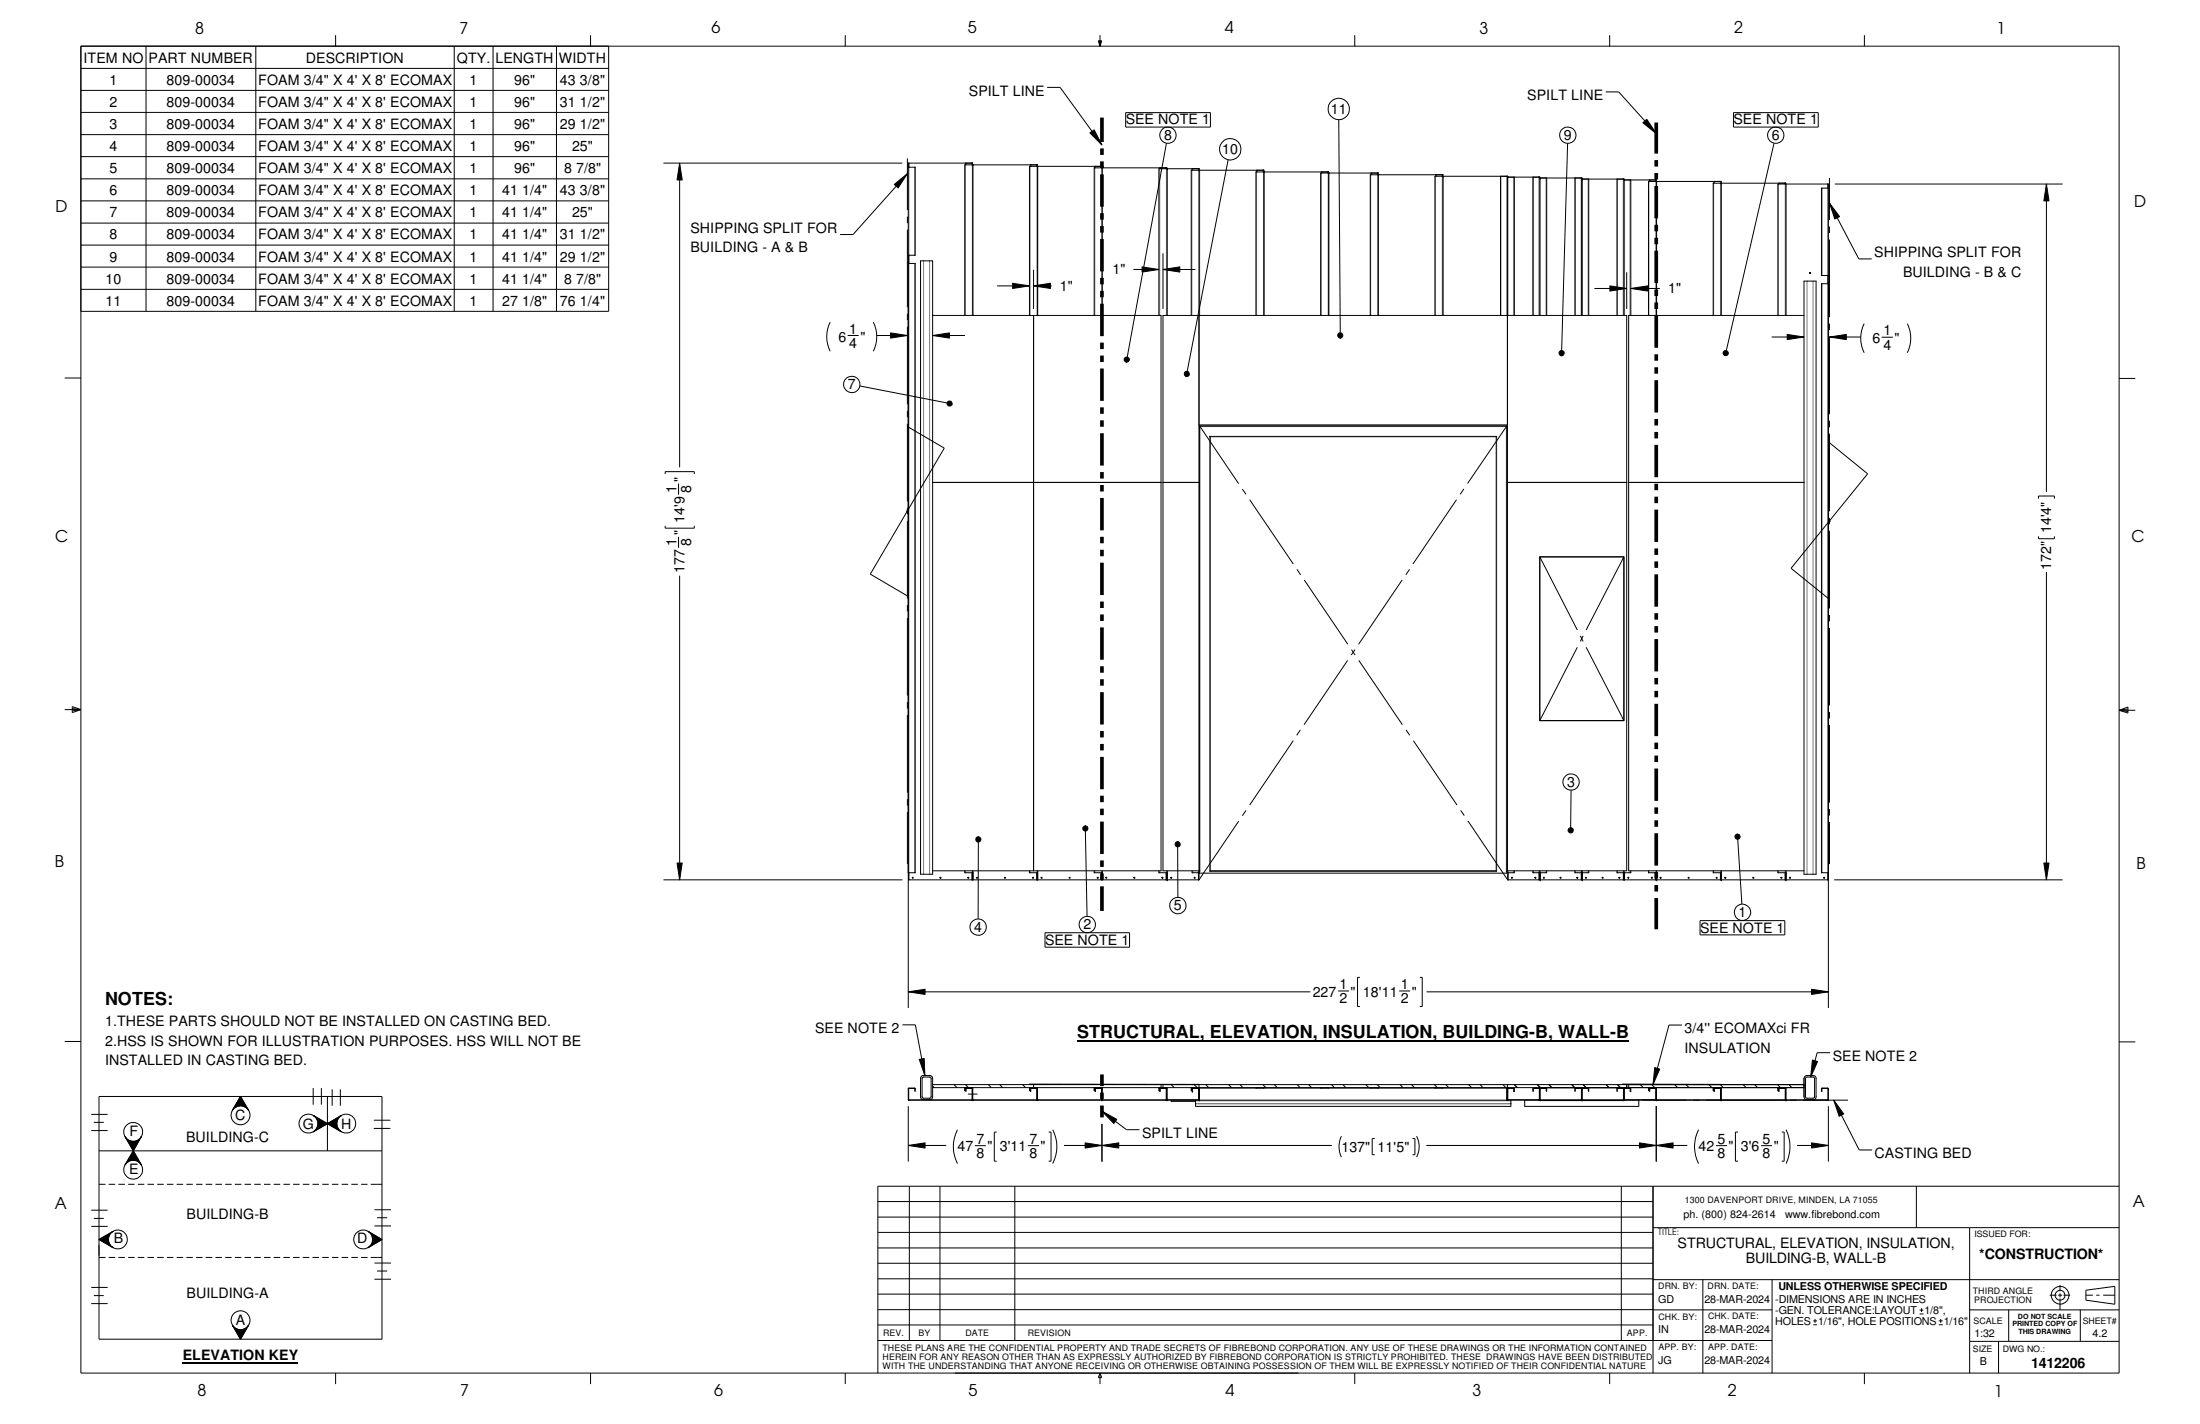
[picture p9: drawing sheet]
<svg xmlns="http://www.w3.org/2000/svg" width="432mm" height="279mm" viewBox="0 0 432 279" stroke-linecap="round" stroke-linejoin="round" font-family="sans-serif">
<g fill="none" stroke="#000" stroke-width=".2">
<path d="M15.9 9.1h400v260.3h-400zM15.9 17.7h103.6M15.9 13.4h103.6M28.7 9.1v52M50.2 9.1v52M65.9 6.9v2.2M89.2 9.1v52M96.8 9.1v52M109.2 9.1v52M115.9 6.9v2.2M119.5 9.1v52h-103.6M165.9 6.9v2.2"/>
<path d="M205.5 17.1h2.6l8.2 11.3M215.6 8h.6l-.3 1.1zM215.7 8l.2 1.1M215.9 6.9v2.2M216 8l-.1 1.1M265.9 6.9v2.2M315.2 18h2.5l7.4 8.2M315.9 6.9v2.2M365.9 6.9v2.2M15.9 22.1h103.6M15.9 26.4h103.6M15.9 30.7h103.6"/>
<path d="M15.9 35.1h103.6M15.9 39.4h103.6M130.2 32h46.9M133.4 32l.5 3.3h-1zM133.4 32v59.7M175.5 36.2l2.6-2.1-1.8 2.8zM178.1 31.1v10.1M178.1 34.1l-10.7 11.9h-2.5M178.3 32.8h1.3v17.3h-1.3zM189.5 32v.3M190.9 32v.3M190.9 32h-12.5v.8"/>
<path d="M190.9 32.3v29.6M202.2 32.3v.3M203.6 32.3v.3M203.6 32.3h-14.2v29.6M203.6 32.6v29.3M213.9 26.1l.9-.6 1.5 2.9zM214.9 32.6v.3M216.3 32.6h-14.2v29.3M216.3 32.9v29M220.9 22.1h16.7v2.8h-16.7zM227.6 32.9v.2M228.9 28.1l-7.8 42.5"/>
<path d="M229 32.9v.2M229.1 33.1v28.8M229.1 32.9h-14.3v29M229.1 33.1h.1M234 33.1v.3M235.3 33.1v.3M235.4 33.4v28.5M235.4 33.1h-7.9v28.8M241 31.4l-8.1 42M246.7 33.4v.3M248 33.4v.3M248.1 33.7v28.2"/>
<path d="M248.1 33.4h-14.3v28.5M259.4 33.7v.3M260.7 33.7v.3M260.8 33.7h-14.3v28.2M260.8 34v27.9M262.8 23.5l.3 42.3M269.1 34v.3M270.5 34v.3M270.5 34.3v27.6M270.6 34.3h.1M270.6 34h-11.4v27.9M281.8 34.3v.3"/>
<path d="M283.2 34.3v.3M283.2 34.6v27.3M283.3 34.6h.1M283.3 34.3h-14.4v27.6M294.5 34.6v27.3M295.9 34.6v136.6h1.3v-.3M295.9 34.8h6.3v27.1M295.9 34.6h-14.3v27.3M297.2 34.8v27.1M300.9 34.8v27.1M302.2 34.9h8.3M302.3 34.9h.1"/>
<path d="M303.6 34.9v27M307.7 28.2l-1.2 41.1M309.1 34.9v27M310.5 34.9v27M310.5 35.1h8.2v26.8M310.6 35.1h.1M311.8 35.1v26.8M317.4 35.1v26.8M318.7 35.3h6.4v.3M320.1 35.3v26.6M322.5 24.1l.7-.7 1.9 2.8zM323.7 35.3v.3"/>
<path d="M325.1 35.6v26.3M325.2 35.6h.1M336.4 35.6v.3M337.8 35.6v.3M337.8 35.9v26M337.8 35.6h-14.2v26.3M337.9 35.9h.1M340.2 22.1h16.7v2.8h-16.7zM348.2 28.1l-9.5 41.2M349.1 35.9v.2M350.5 35.9v.2M350.5 36.1v25.8"/>
<path d="M350.5 35.9h-14.2v26M358.8 36.1v.8M358.9 36.9h-1.4v17.2h1.4M359.1 39.8l2 2.7-1 .5zM359.1 34.9v8.3M359.1 39.8l5.7 11h2.6M360.1 36.1h44.7M401.7 36.1l.5 3.3h-1zM401.7 36.1v60.4M15.9 43.8h103.6M15.9 48.1h103.6M15.9 52.4h103.6"/>
<path d="M15.9 56.8h103.6M178.1 42.5v1.3M178.1 45v15.3M178.3 51.4v146.4M178.3 51.7h1.3v119.5h-1.3M178.4 50.1v1.6M180.7 51.2h2.3v120.3h-2.3zM195.7 56.1h6.4M198.8 55.6l3.3 .5-3.3 .5zM202.9 56.1l3.3-.5v1zM202.9 52.9v7.7M202.9 56.1h3.5"/>
<path d="M222.5 52.9h5M224.2 52.4l3.3 .5-3.3 .5zM228.3 52.9l3.3-.5v1zM228.3 49.7v10.9M228.3 52.9h6.3M312.9 56.6h6.4M316 56.1l3.3 .5-3.3 .5zM319.3 53.4v7.2M320.1 56.6l3.3-.5v1zM320.1 56.6h5.7M354.1 55.2h2.3v116.3h-2.3zM355.2 53.5h.1l.1 .1-.1 .1z"/>
<path d="M358.8 54.1v1.6M358.9 55.7h-1.4v115.5h1.4M359.1 44.4v1.3M359.1 47v15.2M12.7 74.2h3.2M162.9 63.2a6.4 6.4 0 0 0 0 5.7M166.4 65.8h2.1M168.8 75.7l17.6 3.5M171.4 63.2a6.4 6.4 0 0 1 0 5.7M172.1 65.8h6M174.8 65.3l3.3 .5-3.3 .5zM178.1 61.6v1.2"/>
<path d="M178.1 64.1v15.2M183 65.8l3.4-.5v1zM183 61.9h44.9v109h-44.9M183 65.8h6.4M186.1 78.7h.2a.47 .47 0 0 1 .6 .6l-.5-.1 .5 .1a.5 .5 0 0 1-.8 .3 .5 .5 0 0 1 0-.9zM202.9 61.9v109M220.7 70.3a.5 .5 0 0 1 .9 0 .5 .5 0 0 1-.5 .7v-.4v.4a.49 .49 0 0 1-.4-.7zM232.5 73.1a.52 .52 0 0 1 .9 .1 .52 .52 0 0 1-.6 .7l.1-.5-.1 .5-.3-.2zM235.3 61.9v110.7M262.7 65.4l.5-.1a.53 .53 0 0 1 .4 .6 .53 .53 0 0 1-.5 .4v-.5v.5l-.4-.1a.51 .51 0 0 1 0-.8zM306.2 68.9a.52 .52 0 0 1 .8 .2 .52 .52 0 0 1-.5 .7v-.5v.5l-.3-.2a.47 .47 0 0 1 0-.7zM338.3 69a.5 .5 0 0 1 .9 .1 .5 .5 0 0 1-.6 .7l.1-.5-.1 .5-.2-.1a.46 .46 0 0 1-.1-.7z"/>
<path d="M347.7 66.1h6.4M349 61.9v-25.8h9.9v161.7M350.8 65.6l3.3 .5-3.3 .5zM354.1 61.9h-34.4v109h34.4M359.1 66.1l3.3-.5v1zM359.1 63.5v1.3M359.1 66v15.3M359.1 66.1h6.1M365.9 63.5a6.4 6.4 0 0 0 0 5.7M369.3 66.2h2.2M374.4 63.5a6.4 6.4 0 0 1 0 5.7M415.9 74.3h3.2"/>
<path d="M130.6 93v-.5h5.7v.5M133.2 94.9v2.2M178.1 80.6v1.3M178.1 83.1v15.3M178.1 99.7v1.2M178.1 83.7l7.2 4.2-14.5 24.7 7.3 4.3M183 94.7h44.9M228.3 94.7h7M235.3 83.9h.1M235.4 83.6l.1 .1M235.4 83.6v87.7h60.3v-87.7M235.4 83.6h60.3"/>
<path d="M237.4 85.6l.1 .1M237.5 85.7h56.2M237.5 85.7v85.2M243.8 96l.8 1M245.3 98l8.5 12.7M285.9 98l-8.6 12.7M287.3 95.9l-.7 1.1M288 94.9l7.9-11.5h-60.6l7.8 11.5M293.7 85.7v85.2M293.8 85.6l-.1 .1M295.7 83.6v.1M295.7 83.9h.2"/>
<path d="M295.9 94.7h23.4M319.7 94.7h34.4M359.1 82.5v1.3M359.1 85.1v15.2M359.1 86.9l7.5 6.1-15.1 18.5 7.6 6.1M400.1 97.8v-.5h3.1v.5M130.6 103.2v.4h5.7v-.4M133.2 105.3v2.2M133.4 112.9v59.7M178 100.3h.3M178 100.2l.3 .3M178.1 102.2v15.2"/>
<path d="M178.1 118.7v1.3M178.2 100.2l-.3 .3M254.6 111.7l.7 1.1M256 113.8l8.5 12.6M275.2 113.8l-8.5 12.6M276.6 111.7l-.7 1.1M302.2 109.3h16.5v32.1h-16.5M302.2 109.3v32.1M302.2 109.3l7.4 14.3M318.7 109.3l-7.4 14.3M358.9 102.2h.3M358.9 102.1l.3 .3"/>
<path d="M359.1 101.6v1.3M359.1 104.1v15.3M359.2 102.1l-.3 .3M400.1 105.2v.5h3.1v-.5M401.7 112.2v60.4M12.7 139.2h3.2M14.2 138.6l1.7 .6-1.7 .6zM14.2 139l1.7 .2M15.9 139.2l-1.7 .3M178.1 121.2v15.3M178.1 137.8v1.2M264.5 129.6l-8.6 12.6"/>
<path d="M265.3 127.5l.7 1M265.9 127.5l-.7 1M266.7 129.6l8.6 12.6M309.6 127l-7.4 14.4M310.2 124.8l.5 1.1M310.7 124.8l-.5 1.1M311.3 127l7.4 14.4M359.1 120.6v1.3M359.1 123.2v15.2M359.1 139.7v1.3M415.9 139.4l1.8 .2M415.9 139.4l1.8-.7v1.2z"/>
<path d="M415.9 139.4h3.2M417.7 139.1l-1.8 .3M178.1 140.3v15.2M178.1 156.8v1.3M178.1 159.3v10.2M244.6 159l-.8 1.1M253.8 145.3l-8.5 12.6M255.2 143.2l-.7 1.1M276 143.2l.7 1.1M277.4 145.3l8.6 12.6M286.7 159l.7 1M308.4 155.1l-.1 7.8"/>
<path d="M359.1 142.2v15.3M359.1 158.7v1.3M130.2 172.6h46.9M132.9 169.3h1l-.5 3.3zM178.4 171.2v1.4h50.6v-1.4M179.1 172.2l.1-.1v.2h-.1zM189.4 170.9v.3h1.6v1.4M190.8 171.2v1.4M190.9 171.2v1.4M190.9 170.9v1.7M191.6 164.3l.4-.1v.5v-.5a.51 .51 0 0 1 .5 .7 .51 .51 0 0 1-.8 .2 .51 .51 0 0 1-.1-.8zM191.7 172.1l.2 .1-.1 .1z"/>
<path d="M192 164.7v15.6M197.2 172.1l.2 .1-.1 .1zM202.1 170.9v.3h1.6v1.4M203.5 171.2v1.4M203.6 171.2v1.4M203.6 170.9v1.7M204.4 172.1l.2 .1-.1 .1zM209.9 172.1l.2 .1-.1 .1zM212.7 162.2l.3-.1v.5v-.5a.51 .51 0 0 1 .5 .6 .51 .51 0 0 1-.8 .3 .51 .51 0 0 1 0-.8zM213 162.6l.4 17.2M214.8 170.9v.3h1.6M216.2 171.2v1.4"/>
<path d="M216.3 171.2v1.4M216.3 170.9v1.7M217.1 172.1l.2 .1-.1 .1zM222.6 172.1l.2 .1-.1 .1zM227.5 170.9v.3h1.6v1.4M228.9 171.2v1.4M229.1 170.9v1.7h6.2M229.1 172.6h.1M229.8 172.2h.2l-.1 .1zM230.8 165.3l.3-.2v.6v-.6a.51 .51 0 0 1 .5 .7 .51 .51 0 0 1-.7 .3 .51 .51 0 0 1-.1-.8zM231.1 165.7l.1 10.4M234 170.9v.3h1.3"/>
<path d="M234.4 172.2l.1-.1 .1 .2h-.2zM235.2 171.2v1.4M235.3 170.9h-7v-109h91v109h-23.4M235.4 170.9h.1M237.4 170.9h56.4M237.5 170.9h56.2M243.1 161.1l-7.8 11.5M288.1 161.1l7.8 11.5M295.7 170.9h.1M296 171.2v1.4M296.7 172.2l.1-.1v.2h-.1zM300.9 170.9v.3h2.7v-.3"/>
<path d="M302.1 171.2v1.4M302.2 171.2v1.4h-6.2M302.2 170.9v.3M302.3 172.6h.1M302.3 171.2v1.4M302.9 172.2h.2v.1zM306.2 172.1l.2 .1-.1 .1zM307.9 162.6a.51 .51 0 0 1 .9 .1 .51 .51 0 0 1-.5 .7v-.5v.5a.48 .48 0 0 1-.5-.3 .48 .48 0 0 1 .1-.5zM309.1 170.9v.3h2.7v-.3M309.5 172.2h.2l-.1 .1zM310.4 171.2v1.4M310.5 170.9v1.7"/>
<path d="M310.5 171.2v1.4M310.6 172.6h.1M310.6 171.2v1.4M311.2 172.2h.2l-.1 .1zM314.5 172.1l.2 .1-.1 .1zM317.4 170.9v.3h2.7v-.3M317.8 172.2h.2l-.2 .1zM318.6 171.2v1.4M318.7 170.9v1.7h-16.4v-1.4M318.8 171.2v1.4h6.2v-1.4M319.5 172.2l.2-.1v.2h-.1zM323.6 170.9v.3h1.6v1.4"/>
<path d="M325 171.2v1.4M325.1 170.9v1.7h33.8M325.2 172.6h.1M325.8 172.2h.3l-.2 .1zM331.4 172.1l.2 .1-.1 .1zM336.3 170.9v.3h1.6v1.4M336.9 172.1l.2 .1-.1 .1zM337.7 171.2v1.4M337.8 171.2v1.4M337.8 170.9v1.7M337.9 172.6h.1M338.5 172.2h.3l-.2 .1z"/>
<path d="M340.8 163.7h.2v.5v-.5a.52 .52 0 0 1 .5 .7 .52 .52 0 0 1-.9 .2 .52 .52 0 0 1 .2-.9zM341 164.2l.9 13.2M344.1 172.1l.2 .1-.1 .1zM349 170.9v.3h1.6M349.6 172.1l.2 .1-.1 .1zM350.4 171.2v1.4M350.5 171.2v1.4M350.5 170.9v1.7M350.6 172.6h.1M351.2 172.2h.3l-.2 .1zM358.8 171.2v1.4M359.1 161.3v8.2"/>
<path d="M360 172.6h44.8M401.2 169.3h1l-.5 3.3zM178.3 194.6l3.3-.5v1zM178.3 194.6h78.9M205.1 183h16.6v2.8h-16.6zM262.6 194.4h2.2M266.9 191.8h-.5v5.7h.5M274.6 194.4h2.2M278.7 191.8h.4v5.7h-.4M280 194.6h78.9M333.7 180.6h16.6v2.8h-16.6zM355.6 194.1l3.3 .5-3.3 .5z"/>
<path d="M12.7 204.3h3.2M17.9 218.7h3.2M19.4 215.1h55.6v47.7h-55.6zM45.6 217.9l1.6-2.8 1.6 2.8M47.2 215.1l1.6 2.8-.5-.6a1.74 1.74 0 0 0-1.5-.3l-.6 .3-.6 .6zM61.5 218.9l2.8 1.6-2.8 1.6 .6-.6 .3-.9-.3-1.1zM61.5 213.5v3.2M61.5 218.9l2.8 1.6M63.1 213.5v3.2M64.3 215.1v10.7M65.2 213.7v3.3M66.8 213.7v3.3"/>
<path d="M67 218.9l-2.7 1.6M73.4 219.8h3.2M177.1 201.1h2.6l1.8 9.9M178.3 213.6l1.3-.1v.6v-.5h-1.2v2.3zM178.3 217v10.9M178.4 215.8h12.4M180.4 207.9l1-.2 .1 3.3zM180.8 211.3l.3-.3h1.5l.4 .4v3.9l-.1 .3-.3 .2h-1.5l-.4-.5zM181 211.5l.1-.2h1.5l.1 .2 .1 3.8-.2 .2h-1.5l-.1-.2zM183 212.8h171.1M183 213.4h171.1M183 213.1l.3 .3"/>
<path d="M187.2 212.8l.6 .6M189.5 213.4h-.1v.6v-.6l1.5 .1v2.3M189.5 212.8l.6 .6M190 214.7h1.9M190.8 213.6h.1M190.8 213.6h-1.2l-.1 .5 .1-.6h1.2l.1 .1M190.8 215.8h.1M190.8 213.6v2.2M190.8 213.4l.2 2.4M190.9 215.8l-12.5 .1M190.9 215.8h.1M190.9 215.8v.1"/>
<path d="M191 215.8l-.1 .1M194 212.8l.6 .6M196.2 212.8l.6 .6M200.7 212.8l.6 .6M202.1 212.8h33.2v.6M202.2 213.4h-.1v.6v-.6l1.5 .1v2.3M202.9 212.8v.6M203.5 215.8h-12.5M203.5 215.8h.1M203.5 213.4l.2 2.4M203.6 215.8l-12.7 .1M203.6 215.8h.1"/>
<path d="M203.6 213.6l-.1-.1-1.3 .1v.5l.1-.5h1.2v2.2M203.6 215.8v.1M203.7 215.8l-.1 .1M214.9 213.4h-.1v.6v-.6l1.5 .1v2.3M216.2 215.8h-12.5M216.2 215.8h.1M216.2 213.4l.2 2.4M216.3 218l2.9 1.6-.6 .8zM216.3 215.8l-12.7 .1M216.3 215.8h.1M216.3 213.6l-.1-.1-1.3 .1v.5l.1-.5h1.2v2.2M216.3 215.8v.1"/>
<path d="M216.3 218l4.8 3.7h2.5M216.4 215.8l-.1 .1M227.6 213.4l-.1 .1v.5h.1v-.5h1.4v2.3M227.8 213.5l-.2 .1v.5l.1-.5h1.2v2.2M227.9 212.8v.6M228.3 212.8v.6M228.9 213.5l.1 .1M228.9 215.8h-12.5M228.9 215.8h.1M228.9 213.4l.2 .1v2.3M229 215.7l.1 .2M229 215.8l-12.7 .1"/>
<path d="M229 215.8h.1M229.1 215.8h.1M229.1 215.8h6.1M229.1 215.8v.1M229.9 216h4.8M229.9 216v.1M229.9 212.8l.6 .6M233.9 213.4h-.1v.6l.1-.6 1.4 .1v2.3M234.4 212.8l.6 .6M234.7 216.5v.1M234.7 215.9v1.2h61.8v-1.2M235.2 215.7v.1"/>
<path d="M235.2 215.8h.1M235.3 213.4l.1 2.4M235.3 215.8h.1M235.3 215.8l-.1 .1M235.3 215.7v.1M235.3 213.6l-.1-.1-1.2 .1v.6l.1-.6h1.1v2.1M235.4 215.8h.1M236.6 212.8l.6 .6M241.1 212.8l.6 .6M243.4 212.8l.6 .6M246.5 213.5h1.5M246.6 213.4l-.1 .1"/>
<path d="M247.9 212.8l.6 .6M248 213.4l.1 .1M250.1 212.8l.6 .6M254.6 212.8l.6 .6M256.8 212.8l.6 .6M259.3 213.4h-.1l1.5 .1M260.7 213.4l.1 .1M261.3 212.8l.6 .6M263.6 212.8l.6 .6M268.1 212.8l.5 .6M269 213.5h1.5M269 213.4l-.1 .1"/>
<path d="M270.3 212.8l.6 .6M270.4 213.4l.1 .1M274.8 212.8l.6 .6M277 212.8l.6 .6M281.5 212.8l.6 .6M281.7 213.5h1.5M281.7 213.4l-.1 .1M283.1 213.4l.1 .1M283.8 212.8l.6 .6M288.2 212.8l.6 .6M290.5 212.8l.6 .6M295 212.8l.6 .6"/>
<path d="M295.7 213.5v2.4l.2-.1M295.7 213.6l.1 2.2M295.7 213.5l.2 .1M295.7 213.5h-60.3v2.4M295.8 215.8h-.1M295.8 215.7h.1M295.9 213.6l.1-.1h1.1l.1 .7h-.1v-.6h-1.1M295.9 212.8v.6M295.9 213.6v2.2M295.9 213.6h.1M296 215.7v.1M296 213.6v2.3l-.1-.2"/>
<path d="M296 215.8h6.1M296.5 216.5v.1M297.2 212.8l.6 .6M299.3 215.9v1.2h22.3v-1.2M301.7 212.8l.6 .6M302.1 215.8h.1M302.1 215.7v-2.1h-1.2v.5v-.5l2.6-.1 .1 .6-.1-.5h-1.2v2.2M302.2 215.8h.1M302.2 215.8l-.2 .1M302.2 213.4v2.5h16.5v-2.5M302.2 215.8v.1M302.3 215.8h.1"/>
<path d="M304 212.8l.6 .6M308.5 212.8l.6 .6M309.2 213.6h.1M309.2 213.6l-.1 .5 .1-.6h1.2l.1 .1M309.2 213.6h1.2v2.2M310.4 215.8h-8.1M310.4 215.8h.1M310.5 213.6v-.1h1.2l.1 .1-.1 .5v-.5h-1.2l.1 2.2M310.5 215.8h.1M310.5 215.8l-.2 .1M310.5 213.6v2.2M310.6 215.8h.1"/>
<path d="M310.7 212.8l.6 .6M315.2 212.8l.6 .6M317.5 212.8l.6 .6M318.5 212.7l19.3 .1zM318.6 215.8h-8M318.6 215.8h.1M318.7 215.8l-.1 .1M318.7 215.8h.1M318.7 215.7l.1 .2v-2.3h1.2v.6h.1l-.1-.7h-1.2l-.1 .1-.1-.1h-1.2v.6v-.5h1.2v2.2M318.7 215.8v.1M318.8 215.7v.1M318.8 215.8h6.2"/>
<path d="M319.3 212.8v.6M319.7 212.8v.6M321.9 212.8l.6 .6M323.6 213.4v.6v-.6l1.5 .1v2.3M324.2 212.8l.6 .6M324.8 209.5l1 .3-1.4 3zM325 215.8h.1M325 213.4h.1l.1 2.4M325 215.8l-.1 .1M325.1 215.8h.1M325.1 213.6l-.1-.1-1.3 .1v.5l.1-.5h1.2v2.2M325.1 215.7l-.1 .1"/>
<path d="M325.1 217v10.9M325.2 215.8h.1M328.7 212.8l.6 .6M330.1 201.1h-2.5l-3.2 11.7M330.9 212.8l.6 .6M335.4 212.8l.6 .6M336.3 213.4v.6v-.6l1.5 .1v2.3M337.7 212.8l.5 .6M337.7 215.8h-12.5M337.7 215.8h.1M337.7 213.4h.1l.1 2.4M337.8 215.8l-.1 .1"/>
<path d="M337.8 213.6l-.1-.1h-1.3v.6l.1-.5h1.2v2.2M337.8 215.8h.1M337.9 215.8h.1M342.1 212.8l.6 .6M344.4 212.8l.6 .6M348.9 212.8l.6 .6M349 213.5v.5M349 214h.1M349 213.5h1.5v2.3M349 213.4v.1M350.4 213.4h.1l.1 2.4M350.4 215.8h-12.5"/>
<path d="M350.4 215.8h.1M350.5 215.8v.1M350.5 215.8l-121.4 .1M350.5 215.8h.1M350.5 213.6l-.1-.1h-1.3v.6l.1-.5h1.2v2.2M350.5 215.9h12.2M350.6 215.8h.1M350.6 215.8l-.1 .1M351.1 212.8l.6 .6M354.2 211.3l.3-.3h1.5l.4 .5v3.8l-.4 .5h-1.5l-.3-.3zM354.4 211.5l.2-.2h1.4l.2 .2v3.8l-.2 .2h-1.4l-.2-.2zM355.7 208l1 .3-1.3 3z"/>
<path d="M357.6 213.6l-.1 .5 .1-.6 1.3 .1v2.2M357.6 213.6h.1M357.6 213.6h1.2v2.2M358.8 215.8h-8.2M358.8 215.8h.1M358.9 215.8l-.2 .1M358.9 215.8h.1M358.9 217v10.9M359.2 206.5h-2.5l-1.3 4.8M359.9 215.9l2 2.7-.9 .4zM359.9 215.9l5 9.7h2.6M415.9 204.4h3.2"/>
<path d="M17.9 221.8h3.2M17.9 237.4h3.2M18.4 220.2h2M18.4 239.1h2M19.4 232.4h1.3M19.4 225.8h55.6M21.3 232.4h1.3M23.2 232.4h1.3M24.6 223l.3 .5 1 .4 1.1-.1 .7-.8-1.5 2.8zM24.6 223l1.6 2.8M25.1 232.4h1.3M26.2 225.8l1.5 2.8-.2-.4-1-.5-1 .1-.7 .4-.2 .4z"/>
<path d="M26.2 225.8l1.5 2.8M26.2 225.8l-1.6 2.8M27.1 232.4h1.2M27.7 223l-1.5 2.8M29 232.4h1.2M30.9 232.4h1.2M32.8 232.4h1.2M34.7 232.4h1.2M36.6 232.4h1.2M38.5 232.4h1.3M40.4 232.4h1.3M42.3 232.4h1.3"/>
<path d="M44.2 232.4h1.3M46.1 232.4h1.3M48 232.4h1.3M49.9 232.4h1.3M51.8 232.4h1.3M53.7 232.4h1.3M55.6 232.4h1.3M57.5 232.4h1.3M59.4 232.4h1.3M61.3 232.4h1.3M63.2 232.4h1.3M64.3 220.5l2.7-1.6-.6 .6-.3 .8a1.97 1.97 0 0 0 .9 1.8z"/>
<path d="M64.3 220.5l-2.8 1.6M64.3 220.5l2.7 1.6M65.2 232.4h1.2M67.1 232.4h1.2M69 232.4h1.2M70.9 232.4h1.2M72.8 232.4h2.2M73.4 221.4h3.2M73.5 237.4h3.3M74 238.9h2M172.3 235.8h152.1M172.3 238.8h152.1"/>
<path d="M178.3 224.7l3.3-.5v1.1zM178.3 224.7h7.4M178.5 232.7v30.3M184.5 232.7v30.3M187.9 221.7a7.3 7.3 0 0 0 0 6.6M191.3 224.8h2.2M195.6 222.1h-.4v5.7h.4M199.2 232.7v30.3M201.8 224.8h2.1M205.8 222.1h.5v5.7h-.5M206.6 221.7a7.3 7.3 0 0 1 0 6.6M208.8 224.7h52.6"/>
<path d="M213 224.2l3.3 .5-3.3 .6zM216.3 224.7l3.3-.5v1.1zM216.3 220.5v7.4M263.3 222.9a4.8 4.8 0 0 0 0 4.1M269.8 223.4h-.5v3.2h.5M277.2 223.4h.5v3.2h-.5M278 222.9a4.4 4.4 0 0 1 0 4.1M280 224.7h51.2M318.2 232.7v30.3M321.8 224.2l3.3 .5-3.3 .6zM324.4 232.7v36.7M325.1 224.7l3.3-.5v1.1z"/>
<path d="M333.4 221.7a7.3 7.3 0 0 0 0 6.6M336.8 224.8h2.2M341.1 222.1h-.5v5.7h.5M345.7 224.8h2.1M349.7 222.1h.5v5.7h-.5M350.6 221.7a7.6 7.6 0 0 1 0 6.6M352.7 224.7h6.2M355.6 224.2l3.3 .5-3.3 .6zM376.1 232.7v8.2M415.9 232.7h-243.6v36.7M17.9 252.6h3.2M17.9 255.8h3.2"/>
<path d="M17.9 240.6h3.2M18.4 254.2h2M19.4 243.2l2.8-1.6-.5 .4-.4 .9 .1 1 .4 .6 .4 .3zM19.4 246.7h1.3M21.3 246.7h1.3M22.2 241.6l-2.8 1.6 2.8 1.6M23.2 246.7h1.3M25.1 246.7h1.3M27.1 246.7h1.2M29 246.7h1.2M30.9 246.7h1.2M32.8 246.7h1.2"/>
<path d="M34.7 246.7h1.2M36.6 246.7h1.2M38.5 246.7h1.3M40.4 246.7h1.3M42.3 246.7h1.3M44.2 246.7h1.3M45.6 260l.6 .6 .8 .3 1.1-.2 .7-.7-1.6 2.8zM45.6 260l1.6 2.8 1.6-2.8M46.1 246.7h1.3M48 246.7h1.3M49.9 246.7h1.3M51.8 246.7h1.3"/>
<path d="M53.7 246.7h1.3M55.6 246.7h1.3M57.5 246.7h1.3M59.4 246.7h1.3M61.3 246.7h1.3M63.2 246.7h1.3M65.2 246.7h1.2M67.1 246.7h1.2M69 246.7h1.2M70.9 246.7h1.2M72.2 241.6l2.8 1.6-2.8 1.6 .3-.2a1.52 1.52 0 0 0 .6-1.2v-.4a1.68 1.68 0 0 0-.9-1.4zM72.2 241.6l2.8 1.6-2.8 1.6"/>
<path d="M72.8 246.7h2.2M73.5 240.5h3.3M73.5 251h3.3M73.5 247.8h3.3M74 249.4h2M172.3 247.9h152.1M172.3 241.8h152.1M172.3 244.9h152.1M172.3 250.9h152.1M172.3 253.9h152.1M172.3 257h152.1M172.3 260h152.1"/>
<path d="M324.4 257h23.4M324.4 240.9h91.5M324.4 251.1h91.5M334.2 251.1v18.3M347.8 251.1v18.3M355.9 259.9h.7M355.9 259.2h.7M356.2 258.8v.7M376.8 257.8h.7M376.8 257h.7M377.1 256.7v.7M380.5 259.9h.8"/>
<path d="M380.5 259.2h.8M380.9 258.8v.7M386.6 257h29.3M386.6 240.9v28.5M394.3 257v6.2M402.3 254.1h1.3M403.9 254.1h.8M404.3 252.1v1.3M404.3 253.7v.9M404.3 254.8v2.2M405 254.1h1.3M408.3 257v6.2"/>
<path d="M409.4 254.1h1.4M409.4 253.2l5.7-.8v3.5l-5.7-.8zM411.4 254.1h.7M412.8 254.1h2.3M65.9 269.4v2.2M115.9 269.4v2.2M165.9 269.4v2.2M172.3 263h175.5M215.9 269.4l.3 .9h-.6zM215.9 269.4v2.2M265.9 269.4v2.2M315.9 269.4v2.2"/>
<path d="M365.9 269.4v2.2M386.6 263.2h29.3M392.3 263.2v6.2"/>
<circle cx="229.2" cy="26.5" r="1.62"/>
<circle cx="241.5" cy="29.3" r="2.11"/>
<circle cx="262.8" cy="21.4" r="2.11"/>
<circle cx="307.7" cy="26.5" r="1.62"/>
<circle cx="348.5" cy="26.5" r="1.62"/>
<circle cx="167.2" cy="75.4" r="1.6"/>
<circle cx="308.4" cy="153.4" r="1.62"/>
<circle cx="184.6" cy="172.2" r=".11"/>
<circle cx="190.1" cy="172.2" r=".11"/>
<circle cx="202.8" cy="172.2" r=".11"/>
<circle cx="215.5" cy="172.2" r=".11"/>
<circle cx="228.2" cy="172.2" r=".11"/>
<circle cx="231.2" cy="177.7" r="1.61"/>
<circle cx="301.4" cy="172.2" r=".11"/>
<circle cx="324.2" cy="172.2" r=".11"/>
<circle cx="342" cy="179" r="1.62"/>
<circle cx="358" cy="172.2" r=".11"/>
<circle cx="192" cy="181.9" r="1.61"/>
<circle cx="213.4" cy="181.4" r="1.61"/>
<circle cx="47.2" cy="218.8" r="1.85"/>
<circle cx="26.1" cy="222.1" r="1.86"/>
<circle cx="26.2" cy="229.5" r="1.86"/>
<circle cx="60.5" cy="220.5" r="1.85"/>
<circle cx="68" cy="220.5" r="1.86"/>
<circle cx="23.1" cy="243.2" r="1.85"/>
<circle cx="47.2" cy="259.1" r="1.85"/>
<circle cx="71.3" cy="243.2" r="1.86"/>
<circle cx="404.3" cy="254.2" r=".96"/>
<circle cx="404.4" cy="254.1" r="1.74"/>
</g>
<g fill="none" stroke="#808080" stroke-width=".2">
<path d="M178.4 32v140.6M179.5 32.8v17.3M189.5 32.3v29.6M189.7 32v.3M190.8 32v.3M190.8 32h.1M190.8 32.3v29.6M191 32.3v29.6M202.2 32.6v29.3M202.4 32.3v.3M203.5 32.3v.3M203.5 32.6v29.3"/>
<path d="M203.7 32.6v29.3M214.9 32.9v29M215.1 32.6v.3M216.2 32.6v.3M216.2 32.9v29M216.4 32.9v29M227.6 33.1v28.8M227.8 32.9v.2M228.9 33.1v28.8M228.9 32.9v.2M229.1 33.1v28.8M233.9 33.4v28.5"/>
<path d="M234.1 33.1v.3M235.2 33.1v.3M235.3 33.4v28.5M235.5 33.4v28.5M246.6 33.7v28.2M246.8 33.4v.3M248 33.7v28.2M248 33.4l-.1 .3M248.2 33.7v28.2M259.3 34v27.9M259.5 33.7v.3M260.6 33.7v.3"/>
<path d="M260.7 34v27.9M260.9 34v27.9M269 34.3v27.6M269.2 34v.3M270.4 34.3v27.6M270.4 34l-.1 .3M270.6 34.3v27.6M281.7 34.6v27.3M281.9 34.3v.3M283.1 34.6v27.3M283.1 34.3l-.1 .3M283.3 34.6v27.3"/>
<path d="M294.6 34.6v27.3M295.8 34.6l-.1 27.3M296 34.8v27.1M297.1 34.8v27.1M301 34.8v27.1M302.1 34.8l-.1 27.1M302.3 34.9v27M303.4 34.9v27M309.2 34.9v27M310.4 34.9l-.1 27M310.6 35.1v26.8M311.7 35.1v26.8"/>
<path d="M317.5 35.1v26.8M318.6 35.1v26.8M318.9 35.3v26.6M319.9 35.3v26.6M323.6 35.6v26.3M323.8 35.3v.3M324.9 35.3v.3M324.9 35.3h.1M325 35.6v26.3M325.2 35.6v26.3M336.3 35.9v26M336.5 35.6v.3"/>
<path d="M337.7 35.6v.3M337.7 35.9v26M337.9 35.9v26M349 36.1v25.8M349.2 35.9v.2M350.4 36.1v25.8M350.4 35.9v.2M350.6 36.1v25.8M357.6 36.9v17.2M358.7 36.1v136.5M179.5 51.7v119.5M181.3 51.2v120.3"/>
<path d="M182.5 51.2v120.3M354.7 55.2v116.3M355.9 55.2v116.3M357.6 55.7v115.5M235.3 83.4h60.6M235.3 83.6h.1M295.7 83.6h.2M189.5 170.9v.3M190.8 171.2v1.4M190.8 170.9v.3M191 170.9v1.7M202.2 170.9v.3"/>
<path d="M203.5 171.2v1.4M203.5 170.9v.3M203.7 170.9v1.7M214.9 170.9v.3M216.2 171.2v1.4M216.2 170.9v.3M216.4 170.9v1.7M227.6 170.9v.3M228.9 171.2v1.4M228.9 170.9v.3M229.1 170.9v1.7M234.1 170.9v.3"/>
<path d="M235.2 170.9v1.7M235.5 170.9v-87.2h60.2v87.2M237.4 170.9v-85.3h56.4v85.3M296 170.9v1.7M297.1 170.9v.3M301 170.9v.3M302 170.9v1.7M302.3 170.9v1.7M303.4 170.9v.3M309.2 170.9v.3M310.3 170.9v1.7M310.6 170.9v1.7"/>
<path d="M311.7 170.9v.3M317.5 170.9v.3M318.6 170.9v1.7M318.9 170.9v1.7M319.9 170.9v.3M323.6 170.9v.3M324.9 171.2v1.4M325 170.9v.3M325.2 170.9v1.7M336.3 170.9v.3M337.7 171.2v1.4M337.7 170.9v.3"/>
<path d="M337.9 170.9v1.7M349 170.9v.3M350.4 171.2v1.4M350.4 170.9v.3M350.6 170.9v1.7M178.3 215.8h.1M178.3 213.6h.1M178.4 213.5v.1M178.4 215.8v.1M179.5 213.5v.1M179.6 213.6h.1M189.4 213.5h.1"/>
<path d="M189.5 213.4h.1M189.5 213.6h.1M189.7 213.5v.1M190.8 213.5l.1 .1M190.8 215.8v.1M190.8 215.8h.1M190.8 213.4h.1M190.9 213.5h.1M191 215.8v.1M202.1 213.5h.1M202.2 213.4h.1M202.2 213.6h.1"/>
<path d="M202.4 213.5v.1M203.5 213.5v.1M203.5 215.8v.1M203.5 215.8h.1M203.5 213.6h.1M203.5 213.4h.1M203.6 213.5h.1M203.7 215.8v.1M214.8 213.5h.1M214.9 213.4h.1M214.9 213.6h.1M215.1 213.5v.1"/>
<path d="M216.2 213.5v.1M216.2 215.8v.1M216.2 215.8h.1M216.2 213.6h.1M216.2 213.4h.1M216.3 213.5h.1M216.4 215.8v.1M227.5 213.5h.1M227.6 213.6h.1M227.6 213.4v.1M227.8 213.5v.1M228.9 213.5v.1"/>
<path d="M228.9 215.8v.1M228.9 213.6h.1M228.9 213.4v.1M229 213.5h.1M229.1 215.7l-.2 .1M229.1 215.8v.1M233.8 213.5h.1M233.9 213.4h.1M234 213.6h.1M234.1 213.5v.1M234.7 216.6h61.8M234.7 216.5h61.8"/>
<path d="M234.7 216h61.8M235.2 213.5v.1M235.2 215.8v.1M235.2 215.7l.2 .1M235.2 213.6h.1M235.3 213.4h.1M235.3 213.5h.1M246.6 213.4h.1M248 213.4h.1M259.3 213.4h.1M260.7 213.4h.1M269 213.4h.1"/>
<path d="M270.4 213.4h.1M281.7 213.4h.1M283.1 213.4h.1M295.8 213.6h.2M296 215.7l-.2 .1M296 213.5v.1M296 215.8v.1M297.1 213.5v.1M297.1 213.6h.1M299.3 215.9h2.9M300.9 213.6h.1M301 213.5v.1"/>
<path d="M302 213.5v.1M302 215.8v.1M302.1 215.7l.2 .1M302.1 213.6h.2M302.2 213.5h16.5M302.2 215.8h.1M302.3 213.5v.1M302.3 215.8v.1M303.4 213.5v.1M303.5 213.6h.1M309.2 213.5l-.1 .1M310.3 213.5v.1"/>
<path d="M310.3 215.8v.1M310.4 215.8h.1M310.4 213.6h.1M310.6 213.5v.1M310.6 215.8v.1M311.7 213.5v.1M311.7 213.6h.1M317.4 213.6h.1M317.5 213.5v.1M318.6 213.5v.1M318.6 215.8v.1M318.6 213.6h.2"/>
<path d="M318.7 215.8h.1M318.7 215.9h2.9M318.8 215.7l-.2 .1M318.9 213.5v.1M318.9 215.8v.1M319.9 213.5v.1M320 213.6h.1M323.6 213.5h.1M323.6 213.4h.1M323.7 213.6h.1M323.8 213.5v.1M324.9 213.5v.1"/>
<path d="M324.9 215.8v.1M325 215.7l.1 .1M325 213.6h.1M325 213.4h.1M325.1 213.5h.1M325.2 215.8v.1M336.3 213.5h.1M336.3 213.4h.1M336.4 213.6h.1M336.5 213.5v.1M337.7 213.5v.1M337.7 215.8v.1"/>
<path d="M337.7 215.8h.1M337.7 213.6h.1M337.7 213.4h.1M337.8 213.5h.1M337.9 215.8v.1M349 213.5h.1M349 213.4h.1M349.1 213.6h.1M349.2 213.5v.1M350.4 213.5v.1M350.4 215.8v.1M350.4 215.8h.1"/>
<path d="M350.4 213.6h.1M350.4 213.4h.1M350.5 213.5h.1M350.6 215.8v.1M357.6 213.5l-.1 .1M358.7 213.5v.1M358.7 215.8v.1M358.8 215.8h.1M358.8 213.6h.1"/>
</g>
<g fill="none" stroke="#000" stroke-width=".72" stroke-linecap="butt">
<path d="M216.3 23.1v4.8M216.3 29.1v1.3M216.3 31.7v1.2M216.3 34.2v6.4M325.1 24v6.1M325.1 31.4v1.3M325.1 34v1.2M325.1 36.5v6.3M216.3 41.8v1.3M216.3 44.4v1.2M216.3 46.9v6.4M216.3 54.5v1.3"/>
<path d="M216.3 57.1v1.2M216.3 59.6v6.4M325.1 44.1v1.3M325.1 46.7v1.2M325.1 49.2v6.3M325.1 56.8v1.3M325.1 59.4v1.2M216.3 67.2v1.3M216.3 69.8v1.2M216.3 72.3v6.4M216.3 79.9v1.3M325.1 61.9v6.3"/>
<path d="M325.1 69.5v1.3M325.1 72.1v1.2M325.1 74.6v6.3M216.3 82.5v1.2M216.3 85v6.4M216.3 92.6v1.3M216.3 95.2v1.2M216.3 97.7v6.4M325.1 82.2v1.3M325.1 84.8v1.2M325.1 87.3v6.3M325.1 94.9v1.3"/>
<path d="M325.1 97.5v1.2M325.1 100v6.3M216.3 105.3v1.3M216.3 107.9v1.2M216.3 110.4v6.4M216.3 118v1.3M325.1 107.6v1.3M325.1 110.2v1.2M325.1 112.7v6.3M216.3 120.6v1.2M216.3 123.1v6.4M216.3 130.7v1.3"/>
<path d="M216.3 133.3v1.2M216.3 135.8v6.4M325.1 120.3v1.3M325.1 122.9v1.2M325.1 125.4v6.3M325.1 133v1.3M325.1 135.6v1.2M325.1 138.1v6.3M216.3 143.4v1.3M216.3 146v1.2M216.3 148.5v6.4M216.3 156.1v1.3"/>
<path d="M216.3 158.7v1.2M325.1 145.7v1.3M325.1 148.3v1.2M325.1 150.8v6.3M325.1 158.4v1.3M216.3 161.2v6.4M216.3 168.8v1.3M216.3 171.4v1.2M216.3 173.9v4.8M325.1 161v1.2M325.1 163.5v6.3M325.1 171.1v1.3"/>
<path d="M325.1 173.7v1.2M325.1 176.2v6.1M216.3 210.8v2.3M216.3 214.4v1.2M216.3 216.9v2.3"/>
</g>
<g fill="#000">
<path d="M133.4 32l.5 3.3h-1zM175.5 36.2l2.6-2.1-1.8 2.8zM213.9 26.1l.9-.6 1.5 2.9zM322.5 24.1l.7-.7 1.9 2.8zM359.1 39.8l2 2.7-1 .5zM401.7 36.1l.5 3.3h-1zM198.8 55.6l3.3 .5-3.3 .5zM202.9 56.1l3.3-.5v1zM224.2 52.4l3.3 .5-3.3 .5zM228.3 52.9l3.3-.5v1zM316 56.1l3.3 .5-3.3 .5zM320.1 56.6l3.3-.5v1z"/>
<path d="M174.8 65.3l3.3 .5-3.3 .5zM183 65.8l3.4-.5v1zM350.8 65.6l3.3 .5-3.3 .5zM359.1 66.1l3.3-.5v1zM132.9 169.3h1l-.5 3.3zM401.2 169.3h1l-.5 3.3zM178.3 194.6l3.3-.5v1zM355.6 194.1l3.3 .5-3.3 .5zM180.4 207.9l1-.2 .1 3.3zM216.3 218l2.9 1.6-.6 .8zM324.8 209.5l1 .3-1.4 3zM355.7 208l1 .3-1.3 3z"/>
<path d="M359.9 215.9l2 2.7-.9 .4zM178.3 224.7l3.3-.5v1.1zM213 224.2l3.3 .5-3.3 .6zM216.3 224.7l3.3-.5v1.1zM321.8 224.2l3.3 .5-3.3 .6zM325.1 224.7l3.3-.5v1.1zM355.6 224.2l3.3 .5-3.3 .6z"/>
<path d="M186.1 78.7h.2a.47 .47 0 0 1 .6 .6l-.5-.1 .5 .1a.5 .5 0 0 1-.8 .3 .5 .5 0 0 1 0-.9z" fill-rule="evenodd"/>
<path d="M220.7 70.3a.5 .5 0 0 1 .9 0 .5 .5 0 0 1-.5 .7v-.4v.4a.49 .49 0 0 1-.4-.7z" fill-rule="evenodd"/>
<path d="M232.5 73.1a.52 .52 0 0 1 .9 .1 .52 .52 0 0 1-.6 .7l.1-.5-.1 .5-.3-.2z" fill-rule="evenodd"/>
<path d="M262.7 65.4l.5-.1a.53 .53 0 0 1 .4 .6 .53 .53 0 0 1-.5 .4v-.5v.5l-.4-.1a.51 .51 0 0 1 0-.8z" fill-rule="evenodd"/>
<path d="M306.2 68.9a.52 .52 0 0 1 .8 .2 .52 .52 0 0 1-.5 .7v-.5v.5l-.3-.2a.47 .47 0 0 1 0-.7z" fill-rule="evenodd"/>
<path d="M338.3 69a.5 .5 0 0 1 .9 .1 .5 .5 0 0 1-.6 .7l.1-.5-.1 .5-.2-.1a.46 .46 0 0 1-.1-.7z" fill-rule="evenodd"/>
<path d="M191.6 164.3l.4-.1v.5v-.5a.51 .51 0 0 1 .5 .7 .51 .51 0 0 1-.8 .2 .51 .51 0 0 1-.1-.8z" fill-rule="evenodd"/>
<path d="M212.7 162.2l.3-.1v.5v-.5a.51 .51 0 0 1 .5 .6 .51 .51 0 0 1-.8 .3 .51 .51 0 0 1 0-.8z" fill-rule="evenodd"/>
<path d="M230.8 165.3l.3-.2v.6v-.6a.51 .51 0 0 1 .5 .7 .51 .51 0 0 1-.7 .3 .51 .51 0 0 1-.1-.8z" fill-rule="evenodd"/>
<path d="M307.9 162.6a.51 .51 0 0 1 .9 .1 .51 .51 0 0 1-.5 .7v-.5v.5a.48 .48 0 0 1-.5-.3 .48 .48 0 0 1 .1-.5z" fill-rule="evenodd"/>
<path d="M340.8 163.7h.2v.5v-.5a.52 .52 0 0 1 .5 .7 .52 .52 0 0 1-.9 .2 .52 .52 0 0 1 .2-.9z" fill-rule="evenodd"/>
<path d="M47.2 215.1l1.6 2.8-.5-.6a1.74 1.74 0 0 0-1.5-.3l-.6 .3-.6 .6z" fill-rule="evenodd"/>
<path d="M61.5 218.9l2.8 1.6-2.8 1.6 .6-.6 .3-.9-.3-1.1z" fill-rule="evenodd"/>
<path d="M26.2 225.8l1.5 2.8-.2-.4-1-.5-1 .1-.7 .4-.2 .4z" fill-rule="evenodd"/>
<path d="M24.6 223l.3 .5 1 .4 1.1-.1 .7-.8-1.5 2.8z" fill-rule="evenodd"/>
<path d="M64.3 220.5l2.7-1.6-.6 .6-.3 .8a1.97 1.97 0 0 0 .9 1.8z" fill-rule="evenodd"/>
<path d="M19.4 243.2l2.8-1.6-.5 .4-.4 .9 .1 1 .4 .6 .4 .3z" fill-rule="evenodd"/>
<path d="M72.2 241.6l2.8 1.6-2.8 1.6 .3-.2a1.52 1.52 0 0 0 .6-1.2v-.4a1.68 1.68 0 0 0-.9-1.4z" fill-rule="evenodd"/>
<path d="M45.6 260l.6 .6 .8 .3 1.1-.2 .7-.7-1.6 2.8z" fill-rule="evenodd"/>
</g>
<path d="M35.9 267.4h22.6" fill="none" stroke="#000" stroke-width=".3"/>
<path d="M211.4 204.2h108.3" fill="none" stroke="#000" stroke-width=".38"/>
<g font-size="3.5">
<text x="20.6" y="197.3">NOTES:</text>
<text x="211.4" y="203.6">STRUCTURAL, ELEVATION, INSULATION, BUILDING-B, WALL-B</text>
</g>
<g font-size="3.2">
<text x="38.3" y="6.6">8</text>
<text x="90.2" y="6.7">7</text>
<text x="139.7" y="6.5">6</text>
<text x="190" y="6.5">5</text>
<text x="240.4" y="6.6">4</text>
<text x="290.4" y="6.7">3</text>
<text x="340.4" y="6.5">2</text>
<text x="391.8" y="6.7">1</text>
<text x="10.9" y="41.5">D</text>
<text x="418.8" y="40.7">D</text>
<text x="10.8" y="106.3">C</text>
<text x="418.3" y="106.4">C</text>
<text x="10.8" y="170.2">B</text>
<text x="419.4" y="170.6">B</text>
<text x="10.8" y="237.2">A</text>
<text x="418.6" y="236.7">A</text>
<text x="38.8" y="273.8">8</text>
<text x="90.3" y="273.8">7</text>
<text x="140.2" y="273.8">6</text>
<text x="190.1" y="273.9">5</text>
<text x="240.5" y="273.8">4</text>
<text x="289" y="273.9">3</text>
<text x="339.1" y="273.9">2</text>
<text x="391.3" y="274.1">1</text>
</g>
<g font-size="2.8">
<text x="16.4" y="12.3">ITEM NO PART NUMBER</text>
<text x="21.5" y="16.6">1</text>
<text x="32.7" y="16.6">809-00034</text>
<text x="50.7" y="16.6">FOAM 3/4&quot; X 4' X 8' ECOMAX</text>
<text x="60" y="12.3">DESCRIPTION</text>
<text x="89.7" y="12.3">QTY. LENGTH WIDTH</text>
<text x="92.2" y="16.6">1</text>
<text x="100.9" y="16.6">96&quot;</text>
<text x="109.9" y="16.6">43 3/8&quot;</text>
<text x="21.5" y="21">2</text>
<text x="32.7" y="21">809-00034</text>
<text x="50.7" y="21">FOAM 3/4&quot; X 4' X 8' ECOMAX</text>
<text x="92.2" y="21">1</text>
<text x="100.9" y="21">96&quot;</text>
<text x="109.9" y="21">31 1/2&quot;</text>
<text x="190.2" y="18.8">SPILT LINE</text>
<text x="261.2" y="22.3">11</text>
<text x="299.8" y="19.7">SPILT LINE</text>
<text x="21.5" y="25.3">3</text>
<text x="21.5" y="29.7">4</text>
<text x="32.7" y="25.3">809-00034</text>
<text x="32.7" y="29.7">809-00034</text>
<text x="50.7" y="25.3">FOAM 3/4&quot; X 4' X 8' ECOMAX</text>
<text x="50.7" y="29.7">FOAM 3/4&quot; X 4' X 8' ECOMAX</text>
<text x="92.2" y="25.3">1</text>
<text x="92.2" y="29.7">1</text>
<text x="100.9" y="25.3">96&quot;</text>
<text x="100.9" y="29.7">96&quot;</text>
<text x="109.9" y="25.3">29 1/2&quot;</text>
<text x="112.3" y="29.7">25&quot;</text>
<text x="220.9" y="24.4">SEE NOTE 1</text>
<text x="228.5" y="27.5">8</text>
<text x="307" y="27.5">9</text>
<text x="340.2" y="24.4">SEE NOTE 1</text>
<text x="347.8" y="27.5">6</text>
<text x="21.5" y="34">5</text>
<text x="32.7" y="34">809-00034</text>
<text x="50.7" y="34">FOAM 3/4&quot; X 4' X 8' ECOMAX</text>
<text x="92.2" y="34">1</text>
<text x="100.9" y="34">96&quot;</text>
<text x="110.7" y="34">8 7/8&quot;</text>
<text x="239.9" y="30.2">10</text>
<text x="21.5" y="38.4">6</text>
<text x="32.7" y="38.4">809-00034</text>
<text x="50.7" y="38.4">FOAM 3/4&quot; X 4' X 8' ECOMAX</text>
<text x="92.2" y="38.4">1</text>
<text x="98.6" y="38.4">41 1/4&quot;</text>
<text x="109.9" y="38.4">43 3/8&quot;</text>
<text x="21.5" y="42.7">7</text>
<text x="21.5" y="47">8</text>
<text x="32.7" y="42.7">809-00034</text>
<text x="32.7" y="47">809-00034</text>
<text x="50.7" y="42.7">FOAM 3/4&quot; X 4' X 8' ECOMAX</text>
<text x="50.7" y="47">FOAM 3/4&quot; X 4' X 8' ECOMAX</text>
<text x="92.2" y="42.7">1</text>
<text x="92.2" y="47">1</text>
<text x="98.6" y="42.7">41 1/4&quot;</text>
<text x="98.6" y="47">41 1/4&quot;</text>
<text x="109.9" y="47">31 1/2&quot;</text>
<text x="112.3" y="42.7">25&quot;</text>
<text x="135.5" y="45.7">SHIPPING SPLIT FOR</text>
<text x="21.5" y="51.4">9</text>
<text x="32.7" y="51.4">809-00034</text>
<text x="50.7" y="51.4">FOAM 3/4&quot; X 4' X 8' ECOMAX</text>
<text x="92.2" y="51.4">1</text>
<text x="98.6" y="51.4">41 1/4&quot;</text>
<text x="109.9" y="51.4">29 1/2&quot;</text>
<text x="135.5" y="49.5">BUILDING - A &amp; B</text>
<text x="218.4" y="53.8">1&quot;</text>
<text x="367.9" y="50.5">SHIPPING SPLIT FOR</text>
<text x="20.7" y="55.7">10</text>
<text x="32.7" y="55.7">809-00034</text>
<text x="50.7" y="55.7">FOAM 3/4&quot; X 4' X 8' ECOMAX</text>
<text x="92.2" y="55.7">1</text>
<text x="98.6" y="55.7">41 1/4&quot;</text>
<text x="110.7" y="55.7">8 7/8&quot;</text>
<text x="208" y="57.1">1&quot;</text>
<text x="327.4" y="57.6">1&quot;</text>
<text x="373.5" y="54.3">BUILDING - B &amp; C</text>
<text x="20.7" y="60">11</text>
<text x="32.7" y="60">809-00034</text>
<text x="50.7" y="60">FOAM 3/4&quot; X 4' X 8' ECOMAX</text>
<text x="92.2" y="60">1</text>
<text x="98.6" y="60">27 1/8&quot;</text>
<text x="109.9" y="60">76 1/4&quot;</text>
<text x="166.7" y="65.4">1</text>
<text x="369.7" y="65.7">1</text>
<text x="164.5" y="67">6</text>
<text x="166.7" y="68.3">4</text>
<text x="168.9" y="67">&quot;</text>
<text x="367.5" y="67.3">6</text>
<text x="369.7" y="68.6">4</text>
<text x="371.8" y="67.3">&quot;</text>
<text x="166.4" y="76.4">7</text>
<text x="134.3" y="94.6" transform="rotate(-90 134.3 94.6)">&quot;</text>
<text x="132.8" y="96.7" transform="rotate(-90 132.8 96.7)">1</text>
<text x="135.6" y="96.7" transform="rotate(-90 135.6 96.7)">8</text>
<text x="132.8" y="107.2" transform="rotate(-90 132.8 107.2)">1</text>
<text x="134.3" y="105" transform="rotate(-90 134.3 105)">&quot;</text>
<text x="134.3" y="102.6" transform="rotate(-90 134.3 102.6)">14'9</text>
<text x="135.6" y="107.2" transform="rotate(-90 135.6 107.2)">8</text>
<text x="402.6" y="104.6" transform="rotate(-90 402.6 104.6)">14'4&quot;</text>
<text x="134.3" y="112.5" transform="rotate(-90 134.3 112.5)">177</text>
<text x="402.6" y="111.8" transform="rotate(-90 402.6 111.8)">172&quot;</text>
<text x="307.6" y="154.4">3</text>
<text x="230.4" y="178.6">5</text>
<text x="341.2" y="180">1</text>
<text x="191.2" y="182.8">4</text>
<text x="205.1" y="185.4">SEE NOTE 1</text>
<text x="212.6" y="182.3">2</text>
<text x="333.7" y="183">SEE NOTE 1</text>
<text x="257.6" y="195.6">227</text>
<text x="262.9" y="196.9">2</text>
<text x="262.9" y="194">1</text>
<text x="265.1" y="195.6">&quot;</text>
<text x="267.5" y="195.6">18'11</text>
<text x="274.9" y="194">1</text>
<text x="274.9" y="196.9">2</text>
<text x="277.1" y="195.6">&quot;</text>
<text x="20.6" y="201.3">1.THESE PARTS SHOULD NOT BE INSTALLED ON CASTING BED.</text>
<text x="160" y="202.7">SEE NOTE 2</text>
<text x="330.6" y="202.7">3/4'' ECOMAXci FR</text>
<text x="20.6" y="205.1">2.HSS IS SHOWN FOR ILLUSTRATION PURPOSES. HSS WILL NOT BE</text>
<text x="20.6" y="209">INSTALLED IN CASTING BED.</text>
<text x="330.6" y="206.5">INSULATION</text>
<text x="359.7" y="208.2">SEE NOTE 2</text>
<text x="46.1" y="219.8">C</text>
<text x="59.4" y="221.5">G</text>
<text x="66.9" y="221.5">H</text>
<text x="25.4" y="222.8">F</text>
<text x="36.5" y="224">BUILDING-C</text>
<text x="187.9" y="225.9">47</text>
<text x="191.6" y="224.4">7</text>
<text x="191.6" y="227.2">8</text>
<text x="193.8" y="225.9">&quot;</text>
<text x="196.2" y="225.9">3'11</text>
<text x="202.1" y="224.4">7</text>
<text x="202.1" y="227.2">8</text>
<text x="204.2" y="225.9">&quot;</text>
<text x="224.2" y="223.3">SPILT LINE</text>
<text x="263.3" y="226">137&quot;</text>
<text x="270.4" y="226">11'5&quot;</text>
<text x="333.4" y="225.9">42</text>
<text x="337.1" y="224.4">5</text>
<text x="337.1" y="227.2">8</text>
<text x="339.3" y="225.9">&quot;</text>
<text x="341.7" y="225.9">3'6</text>
<text x="345.9" y="224.4">5</text>
<text x="345.9" y="227.2">8</text>
<text x="348.1" y="225.9">&quot;</text>
<text x="367.9" y="227.2">CASTING BED</text>
<text x="25.4" y="230.3">E</text>
<text x="36.6" y="239.1">BUILDING-B</text>
<text x="22.4" y="243.8">B</text>
<text x="70.1" y="243.8">D</text>
<text x="329.3" y="244.9">STRUCTURAL, ELEVATION, INSULATION,</text>
<text x="342.7" y="247.7">BUILDING-B, WALL-B</text>
<text x="388.5" y="247.1">*CONSTRUCTION*</text>
<text x="36.6" y="254.6">BUILDING-A</text>
<text x="46.3" y="259.9">A</text>
<text x="35.9" y="266.9">ELEVATION KEY</text>
<text x="398.7" y="268.4">1412206</text>
</g>
<g font-size="2.1">
<text x="330.4" y="239">ph. (800) 824-2614</text>
<text x="350.4" y="239">www.fibrebond.com</text>
<text x="325.5" y="255.7">GD</text>
<text x="334.5" y="255.7">28-MAR-2024</text>
<text x="348.4" y="255.7">-DIMENSIONS ARE IN INCHES</text>
<text x="348.4" y="257.8">-GEN. TOLERANCE:LAYOUT</text>
<text x="349" y="253.2">UNLESS OTHERWISE SPECIFIED</text>
<text x="377.7" y="257.8">1/8&quot;,</text>
<text x="325.5" y="261.6">IN</text>
<text x="334.5" y="261.6">28-MAR-2024</text>
<text x="348.4" y="259.9">HOLES 1/16&quot;, HOLE POSITIONS 1/16&quot;</text>
<text x="387.6" y="262.4">1:32</text>
<text x="410.7" y="262.4">4.2</text>
<text x="325.5" y="267.6">JG</text>
<text x="334.5" y="267.6">28-MAR-2024</text>
<text x="388.6" y="267.9">B</text>
</g>
<g font-size="1.7">
<text x="330.7" y="236.1">1300 DAVENPORT DRIVE, MINDEN, LA 71055</text>
<text x="325.5" y="242.4">TITLE:</text>
<text x="387.5" y="242.7">ISSUED FOR:</text>
<text x="325.5" y="252.9">DRN. BY:</text>
<text x="335.2" y="252.9">DRN. DATE:</text>
<text x="387.2" y="254">THIRD ANGLE</text>
<text x="387.5" y="255.7">PROJECTION</text>
<text x="173.3" y="262.2">REV.</text>
<text x="180.3" y="262.2">BY</text>
<text x="189.5" y="262.2">DATE</text>
<text x="201.7" y="262.2">REVISION</text>
<text x="319.3" y="262.2">APP.</text>
<text x="325.5" y="258.9">CHK. BY:</text>
<text x="335.2" y="258.9">CHK. DATE:</text>
<text x="387.4" y="259.7">SCALE</text>
<text x="408.8" y="259.8">SHEET#</text>
<text x="173.2" y="268.6">WITH THE UNDERSTANDING THAT ANYONE RECEIVING OR OTHERWISE OBTAINING POSSESSION OF THEM WILL BE EXPRESSLY NOTIFIED OF THEIR CONFIDENTIAL NATURE</text>
<text x="173.2" y="266.8">HEREIN FOR ANY REASON OTHER THAN AS EXPRESSLY AUTHORIZED BY FIBREBOND CORPORATION IS STRICTLY PROHIBITED. THESE DRAWINGS HAVE BEEN DISTRIBUTED</text>
<text x="173.2" y="265">THESE PLANS ARE THE CONFIDENTIAL PROPERTY AND TRADE SECRETS OF FIBREBOND CORPORATION. ANY USE OF THESE DRAWINGS OR THE INFORMATION CONTAINED</text>
<text x="325.5" y="264.9">APP. BY:</text>
<text x="335.2" y="264.8">APP. DATE:</text>
<text x="387.2" y="265.3">SIZE</text>
<text x="393.1" y="265.3">DWG NO.:</text>
</g>
<g font-size="1.4">
<text x="395" y="260.2">PRINTED COPY OF</text>
<text x="396.1" y="258.8">DO NOT SCALE</text>
<text x="396.2" y="261.7">THIS DRAWING</text>
</g>
</svg>
